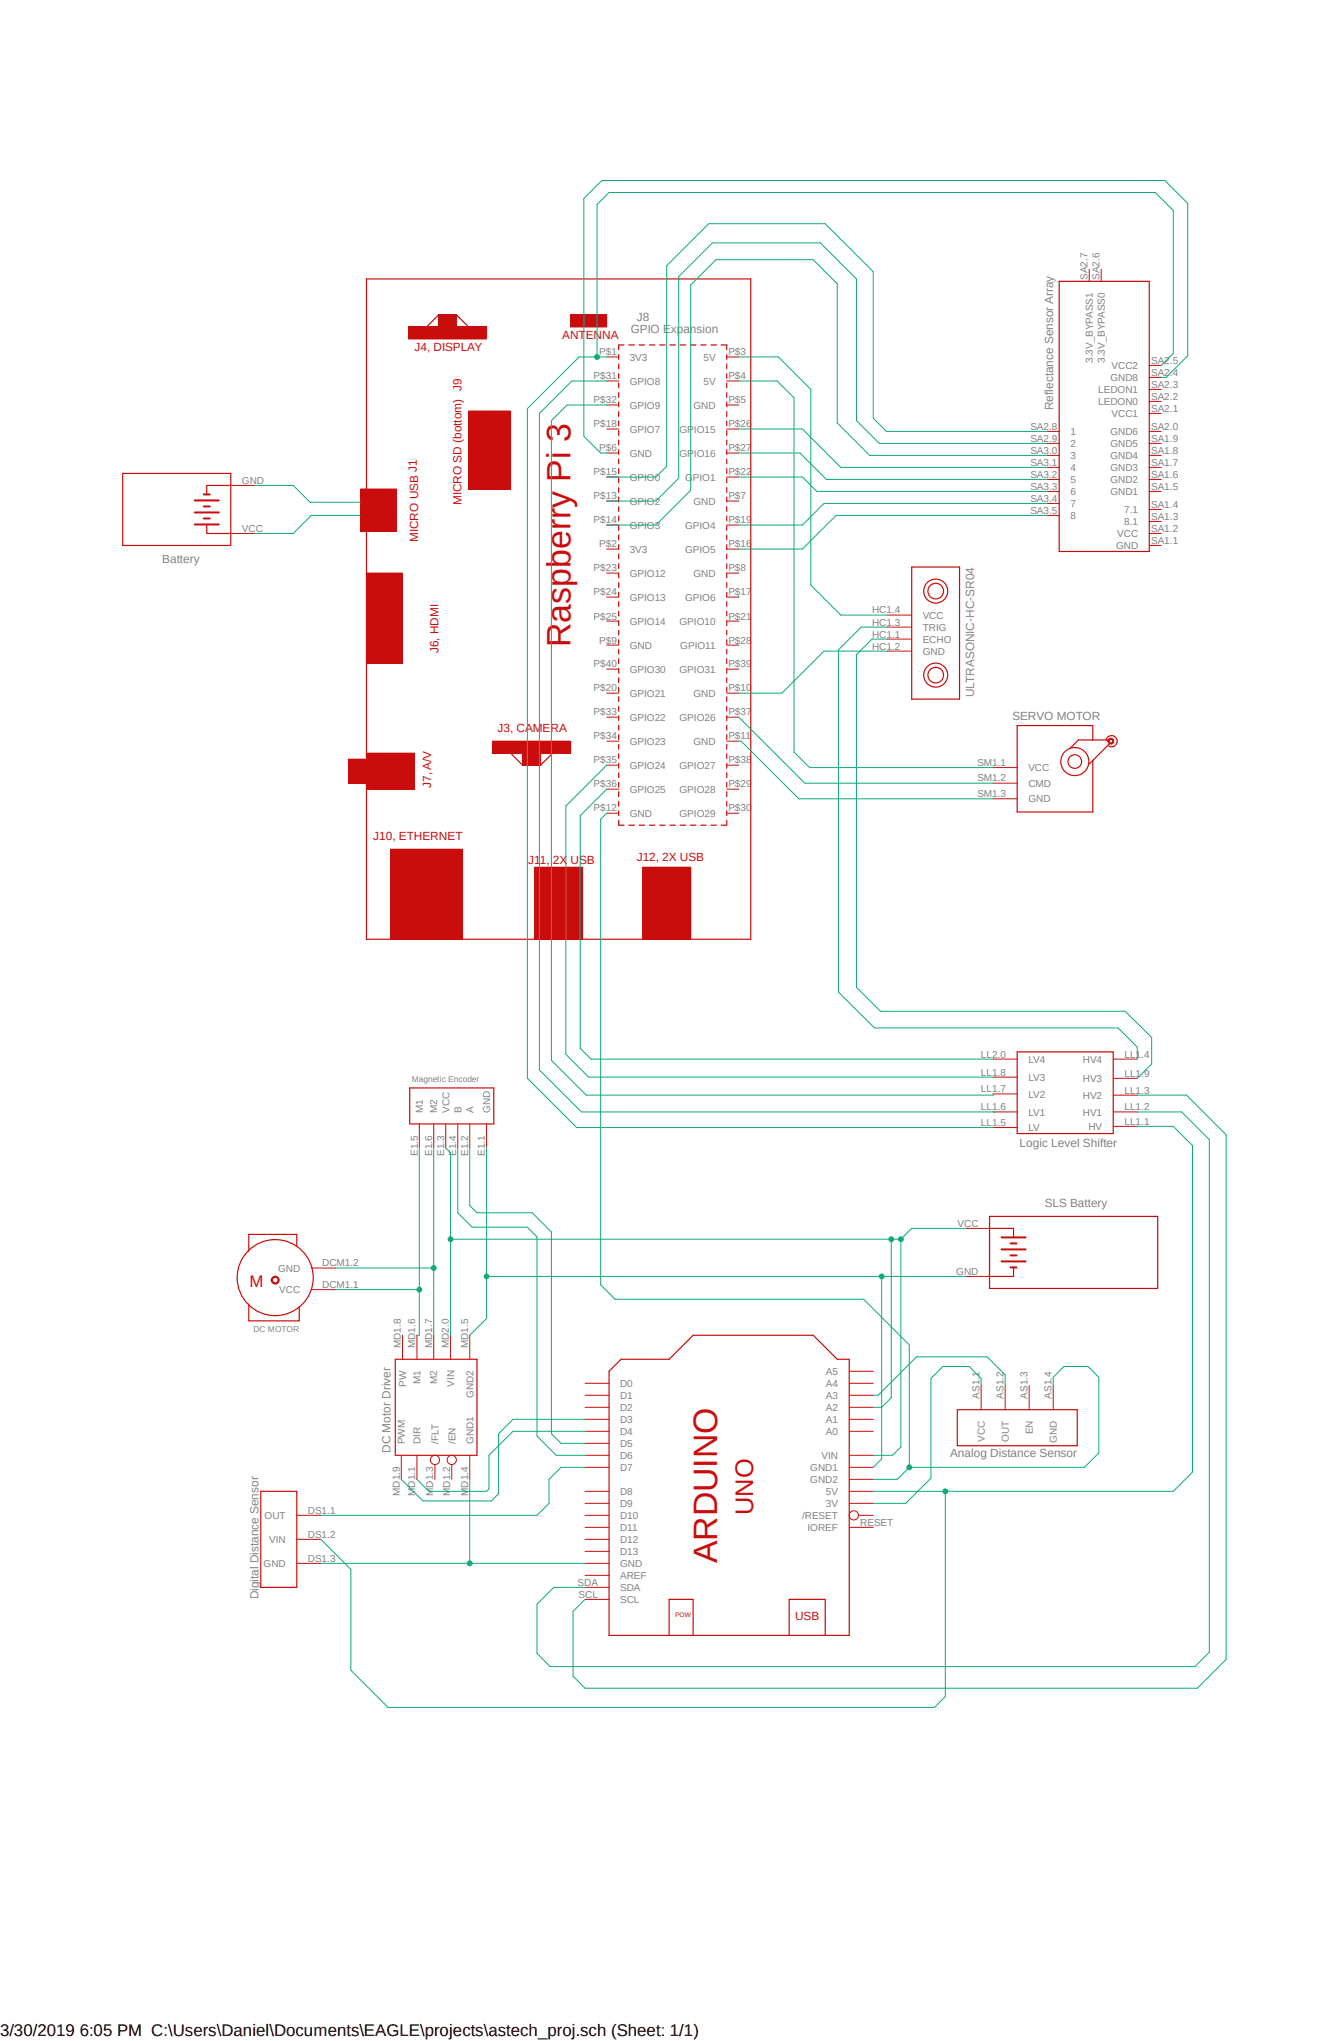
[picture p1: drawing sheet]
<svg xmlns="http://www.w3.org/2000/svg" width="279mm" height="432mm" viewBox="0 0 279 432" stroke-linecap="round" stroke-linejoin="round" font-family="sans-serif">
<path d="M0 38.1l279.4 242.1M279.4 119.3l-279.4 242.1" fill="none" stroke="#fff" stroke-width=".21"/>
<g fill="none" stroke="#c90d0c" stroke-width=".25">
<path d="M86.7 230.2h17.7v7.6h-17.7zM215.1 222.5h20.4v17.3h-20.4zM52.6 275.9v3.5h10.7v-3M62.8 263.7v-2.5h-10.2v3.5M83.6 287.6h17.3v20.3h-17.3zM128.8 290.1l2.6-2.5h10.1l5.1-5.1h25.4l5.1 5.1h2.5v58.4h-50.8zM202.5 298.2h25.3v7.7h-25.3zM55.2 315.5h7.6v20.3h-7.6zM141.5 346v-7.6h5.1v7.6M166.9 346v-7.6h7.6v7.6"/>
<circle cx="58.2" cy="270.3" r="8"/>
</g>
<g fill="none" stroke="#c90d0c" stroke-width=".21">
<path d="M88.7 237.8v5.1M91.7 237.8v5.1M94.3 237.8v5.1M96.8 237.8v5.1M99.4 237.8v5.1M102.9 237.8v5.1M210.1 227.9h5M210.1 231.4h5M210.1 235.2h5M210.1 238.5h5M210.1 224.1h5M235.5 235.2h5"/>
<path d="M235.5 224.1h5M235.5 228.1h5M235.5 231.7h5M235.5 238.3h5M85.1 282.5v5.1M88.2 282.5v5.1M91.7 282.5v5.1M95.3 282.5v5.1M99.4 282.5v5.1M123.7 292.7h5.1M123.7 295.2h5.1M123.7 297.7h5.1"/>
<path d="M179.6 292.7h5.1M179.6 295.2h5.1M179.6 297.7h5.1M179.6 290.1h5.1M207.5 293.2v5M212.6 293.2v5M217.7 293.2v5M222.8 293.2v5M84.9 307.9v5.1M88.2 307.9v5.1M92 309.9v3.1M95.5 309.9v3.1"/>
<path d="M99.4 307.9v5.1M123.7 300.3h5.1M123.7 302.8h5.1M123.7 305.4h5.1M123.7 307.9h5.1M123.7 310.4h5.1M123.7 315.5h5.1M123.7 318.1h5.1M179.6 300.3h5.1M179.6 302.8h5.1M179.6 307.9h5.1M179.6 310.4h5.1"/>
<path d="M179.6 315.5h5.1M179.6 318.1h5.1M179.6 313h5.1M62.8 320.6h5.1M62.8 325.7h5.1M62.8 330.8h5.1M123.7 320.6h5.1M123.7 325.7h5.1M123.7 330.8h5.1M123.7 323.1h5.1M123.7 328.2h5.1M123.7 333.3h5.1"/>
<path d="M123.7 335.8h5.1M123.7 338.4h5.1M179.6 323.1h5.1M181.6 320.6h3.1"/>
<circle cx="92" cy="308.9" r=".98"/>
<circle cx="95.5" cy="308.9" r=".98"/>
<circle cx="180.6" cy="320.6" r=".98"/>
</g>
<path d="M57.7 270.2a.84 .84 0 0 1 1.3 .3 .84 .84 0 0 1-.6 1.2 .84 .84 0 0 1-1-.9h.2a.59 .59 0 0 1 .8-.6 .59 .59 0 0 1 .3 .9 .59 .59 0 0 1-1 0l-.1-.3h-.2z" fill-rule="evenodd" fill="#c90d0c"/>
<g fill="none" stroke="#c90d0c" stroke-width=".21">
<path d="M128.3 75.5h2.6M153.7 75.5h2.6M128.3 80.6h2.6M128.3 85.7h2.6M128.3 95.8h2.6M128.3 90.8h2.6M153.7 80.6h2.6M153.7 85.7h2.6M153.7 95.8h2.6M153.7 90.8h2.6M128.3 106h2.6M128.3 111.1h2.6"/>
<path d="M128.3 100.9h2.6M128.3 116.2h2.6M153.7 106h2.6M153.7 111.1h2.6M153.7 100.9h2.6M153.7 116.2h2.6M128.3 131.4h2.6M128.3 136.5h2.6M128.3 121.2h2.6M128.3 126.3h2.6M153.7 131.4h2.6M153.7 136.5h2.6"/>
<path d="M153.7 121.2h2.6M153.7 126.3h2.6M128.3 151.7h2.6M128.3 156.8h2.6M128.3 146.6h2.6M128.3 141.6h2.6M153.7 151.7h2.6M153.7 156.8h2.6M153.7 146.6h2.6M153.7 141.6h2.6M128.3 167h2.6M128.3 161.9h2.6"/>
<path d="M128.3 172h2.6M153.7 167h2.6M153.7 161.9h2.6M153.7 172h2.6M57.7 270.2a.84 .84 0 0 1 1.3 .3 .84 .84 0 0 1-.6 1.2 .84 .84 0 0 1-1-.9h.2a.59 .59 0 0 1 .8-.6 .59 .59 0 0 1 .3 .9 .59 .59 0 0 1-1 0l-.1-.3h-.2zM65.8 272.8h5.1M65.8 268.3h5.1"/>
</g>
<g fill="none" stroke="#c90d0c" stroke-width=".25">
<path d="M77.5 59h81.3v139.7h-81.3zM130.9 75v1M130.9 77v1M130.9 79v1.1M132 73h-1.1v1M133 73h1.2M135.2 73h1.2M137.4 73h1.1M139.5 73h1.2M141.7 73h1.2M143.8 73h1.2M146 73h1.2"/>
<path d="M148.2 73h1.2M150.4 73h1.2M152.5 73h1.2v1M153.7 75v1M153.7 77v1M153.7 79v1.1M130.9 81v1M130.9 83.1v1M130.9 85v1.1M130.9 87.1v1M130.9 89.1v1M130.9 91.1v1"/>
<path d="M130.9 93.1v1M130.9 95.1v1M130.9 97.1v1M130.9 99.1v1.1M153.7 81v1M153.7 83.1v1M153.7 85v1.1M153.7 87.1v1M153.7 89.1v1M153.7 91.1v1M153.7 93.1v1M153.7 95.1v1"/>
<path d="M153.7 97.1v1M153.7 99.1v1.1M130.9 101.1v1.1M130.9 103.2v1M130.9 105.2v1M130.9 107.2v1M130.9 109.2v1M130.9 111.2v1M130.9 113.2v1M130.9 115.2v1M130.9 117.2v1M130.9 119.3v1"/>
<path d="M153.7 101.1v1.1M153.7 103.2v1M153.7 105.2v1M153.7 107.2v1M153.7 109.2v1M153.7 111.2v1M153.7 113.2v1M153.7 115.2v1M153.7 117.2v1M153.7 119.3v1M130.9 121.2v1.1M130.9 123.3v1"/>
<path d="M130.9 125.3v1M130.9 127.3v1M130.9 129.3v1M130.9 131.3v1M130.9 133.3v1M130.9 135.3v1.1M130.9 137.4v.9M130.9 139.4v1M153.7 121.2v1.1M153.7 123.3v1M153.7 125.3v1M153.7 127.3v1"/>
<path d="M153.7 129.3v1M153.7 131.3v1M153.7 133.3v1M153.7 135.3v1.1M153.7 137.4v.9M153.7 139.4v1M130.9 141.4v1M130.9 143.4v1M130.9 145.4v1M130.9 147.4v1M130.9 149.4v1.1M130.9 151.4v1"/>
<path d="M130.9 153.5v1M130.9 155.4v1.1M130.9 157.5v1M130.9 159.5v1M153.7 141.4v1M153.7 143.4v1M153.7 145.4v1M153.7 147.4v1M153.7 149.4v1.1M153.7 151.4v1M153.7 153.5v1M153.7 155.4v1.1"/>
<path d="M153.7 157.5v1M153.7 159.5v1M130.9 173.6v1h1.1M130.9 161.5v1M130.9 163.5v1M130.9 165.5v1M130.9 167.5v1M130.9 169.5v1.1M130.9 171.5v1.1M133 174.6h1.2M135.2 174.6h1.2M137.4 174.6h1.1"/>
<path d="M139.5 174.6h1.2M141.7 174.6h1.2M143.8 174.6h1.2M146 174.6h1.2M148.2 174.6h1.2M150.4 174.6h1.2M153.7 161.5v1M153.7 163.5v1M153.7 165.5v1M153.7 167.5v1M153.7 169.5v1.1M153.7 171.5v1.1"/>
<path d="M153.7 173.6v1h-1.2"/>
</g>
<path d="M120.7 66.6h7.6v2.6h-7.6z" fill-rule="evenodd" fill="#c90d0c"/>
<path d="M120.7 66.6h7.6v2.6h-7.6z" fill="none" stroke="#c90d0c" stroke-width=".21"/>
<path d="M135.9 183.5h10.2v15.2h-10.2z" fill-rule="evenodd" fill="#c90d0c"/>
<path d="M135.9 183.5h10.2v15.2h-10.2z" fill="none" stroke="#c90d0c" stroke-width=".21"/>
<path d="M113.1 183.5h10.1v15.2h-10.1z" fill-rule="evenodd" fill="#c90d0c"/>
<path d="M113.1 183.5h10.1v15.2h-10.1z" fill="none" stroke="#c90d0c" stroke-width=".21"/>
<path d="M82.6 179.7h15.2v19h-15.2z" fill-rule="evenodd" fill="#c90d0c"/>
<path d="M82.6 179.7h15.2v19h-15.2z" fill="none" stroke="#c90d0c" stroke-width=".21"/>
<path d="M77.5 159.3h10.2v7.7h-10.2z" fill-rule="evenodd" fill="#c90d0c"/>
<path d="M77.5 159.3h10.2v7.7h-10.2z" fill="none" stroke="#c90d0c" stroke-width=".21"/>
<path d="M73.7 160.6h3.8v5.1h-3.8z" fill-rule="evenodd" fill="#c90d0c"/>
<path d="M73.7 160.6h3.8v5.1h-3.8z" fill="none" stroke="#c90d0c" stroke-width=".21"/>
<path d="M77.5 121.2h7.6v19.1h-7.6z" fill-rule="evenodd" fill="#c90d0c"/>
<path d="M77.5 121.2h7.6v19.1h-7.6z" fill="none" stroke="#c90d0c" stroke-width=".21"/>
<path d="M104.2 156.8h16.5v2.5h-16.5z" fill-rule="evenodd" fill="#c90d0c"/>
<path d="M104.2 156.8h16.5v2.5h-16.5z" fill="none" stroke="#c90d0c" stroke-width=".21"/>
<path d="M108 159.3l2.5 2.6h3.8l2.6-2.6" fill="none" stroke="#c90d0c" stroke-width=".25"/>
<path d="M110.5 159.3h3.8v2.6h-3.8z" fill-rule="evenodd" fill="#c90d0c"/>
<path d="M110.5 159.3h3.8v2.6h-3.8z" fill="none" stroke="#c90d0c" stroke-width=".21"/>
<path d="M99.1 87h8.9v16.5h-8.9z" fill-rule="evenodd" fill="#c90d0c"/>
<path d="M99.1 87h8.9v16.5h-8.9z" fill="none" stroke="#c90d0c" stroke-width=".21"/>
<path d="M76.2 103.5h7.7v8.9h-7.7z" fill-rule="evenodd" fill="#c90d0c"/>
<path d="M76.2 103.5h7.7v8.9h-7.7z" fill="none" stroke="#c90d0c" stroke-width=".21"/>
<path d="M86.4 69.2h16.5v2.5h-16.5z" fill-rule="evenodd" fill="#c90d0c"/>
<path d="M86.4 69.2h16.5v2.5h-16.5z" fill="none" stroke="#c90d0c" stroke-width=".21"/>
<path d="M90.2 69.2l2.6-2.6h3.8l2.5 2.6" fill="none" stroke="#c90d0c" stroke-width=".25"/>
<path d="M92.8 66.6h3.8v2.6h-3.8z" fill-rule="evenodd" fill="#c90d0c"/>
<g fill="none" stroke="#c90d0c" stroke-width=".21">
<path d="M230.4 57v2.5M232.9 57v2.5M92.8 66.6h3.8v2.6h-3.8zM243.1 79.8h2.5M243.1 77.3h2.5M221.5 98.9h2.5M221.5 96.4h2.5M221.5 93.8h2.5M221.5 91.3h2.5M243.1 98.9h2.5M243.1 96.4h2.5M243.1 93.8h2.5"/>
<path d="M243.1 91.3h2.5M243.1 87.5h2.5M243.1 84.9h2.5M243.1 82.4h2.5M221.5 104h2.5M221.5 101.4h2.5M221.5 106.5h2.5M221.5 109.1h2.5M243.1 115.4h2.5M243.1 112.9h2.5M243.1 110.3h2.5M243.1 107.8h2.5"/>
<path d="M243.1 104h2.5M243.1 101.4h2.5"/>
</g>
<g fill="none" stroke="#c90d0c" stroke-width=".25">
<path d="M224 59.5h19.1v57.2h-19.1zM215.1 153.5v18.3h16"/>
<circle cx="227.3" cy="161.1" r="2.97"/>
<circle cx="227.3" cy="161.1" r="1.44"/>
</g>
<path d="M234.4 156.5a.64 .64 0 0 1 1-.1 .64 .64 0 0 1-.2 1 .64 .64 0 0 1-.9-.6h.3a.39 .39 0 0 1 .3-.4 .39 .39 0 0 1 .4 .2 .39 .39 0 0 1-.1 .4 .39 .39 0 0 1-.4 .1l-.2-.3h-.3z" fill-rule="evenodd" fill="#c90d0c"/>
<path d="M48.8 112.9h5.1M48.8 102.7h5.1M187.7 130.1h5.1M187.7 132.7h5.1M187.7 135.2h5.1M187.7 137.8h5.1M234.4 156.5a.64 .64 0 0 1 1-.1 .64 .64 0 0 1-.2 1 .64 .64 0 0 1-.9-.6h.3a.39 .39 0 0 1 .3-.4 .39 .39 0 0 1 .4 .2 .39 .39 0 0 1-.1 .4 .39 .39 0 0 1-.4 .1l-.2-.3h-.3zM210.1 162.4h5M210.1 165.7h5M210.1 169h5M204.2 259.9h5.1M204.2 270h5.1" fill="none" stroke="#c90d0c" stroke-width=".21"/>
<g fill="none" stroke="#c90d0c" stroke-width=".25">
<path d="M26 100.2h22.8v15.2h-22.8zM43.7 111.1v1.8h5.1M49.1 102.7h-5.4v1.8M192.8 120h10.1v27.9h-10.1zM215.1 153.5h16v3M233.9 156.5a1.2 1.2 0 0 1 1.6-.8 1.2 1.2 0 0 1 .7 1.7 1.2 1.2 0 0 1-1.8 .4M234.4 156.5h-6.3l-1.8 1.8M234.7 157.3l-4.3 4.3M231.1 160.9v10.9M209.3 257.3h35.6v15.3h-35.6zM209.3 259.9h5.1v1.8M214.4 268.3v1.7h-5.4"/>
<circle cx="197.9" cy="125.1" r="1.66"/>
<circle cx="197.9" cy="125.1" r="2.54"/>
<circle cx="197.9" cy="142.8" r="1.66"/>
<circle cx="197.9" cy="142.8" r="2.54"/>
</g>
<path d="M41.2 105.9h5.1M41.2 111h5.1M41.2 108.4h5.1M43.1 109.7h1.3M43.1 107.1h1.3M43.1 104.6h1.3M211.8 266.9h5.1M211.8 261.8h5.1M211.8 264.3h5.1M213.7 263.1h1.3M213.7 265.6h1.3M213.7 268.1h1.3" fill="none" stroke="#c90d0c" stroke-width=".42"/>
<path d="M88.7 242.9v39.6h-.5M70.9 272.8h17.8" fill="none" stroke="#0dab76" stroke-width=".21"/>
<circle cx="88.7" cy="272.8" r=".51" fill="#0dab76"/>
<g fill="none" stroke="#0dab76" stroke-width=".21">
<path d="M102.9 242.9v36l-3.5 3.6M186.5 270h17.7"/>
<circle cx="88.7" cy="272.8" r=".51"/>
</g>
<circle cx="102.9" cy="270" r=".51" fill="#0dab76"/>
<g fill="none" stroke="#0dab76" stroke-width=".21">
<path d="M102.9 270h83.6v38.7l-1.8 1.7"/>
<circle cx="102.9" cy="270" r=".51"/>
</g>
<circle cx="186.5" cy="270" r=".51" fill="#0dab76"/>
<g fill="none" stroke="#0dab76" stroke-width=".21">
<path d="M99.4 313v17.8M123.7 300.3h-15.2l-3 3v12.7l-1.6 1.5h-14.4l-4.6-4.5M123.7 302.8h-15.2l-5.1 5.1v7.1l-.5 .5h-12.2l-2.5-2.5M67.9 330.8h55.8"/>
<circle cx="186.5" cy="270" r=".51"/>
</g>
<circle cx="99.4" cy="330.8" r=".51" fill="#0dab76"/>
<g fill="none" stroke="#0dab76" stroke-width=".21">
<path d="M156.3 126.1v.2M156.3 151.7l13.9 14h39.9M91.7 245.9v36.6M70.9 268.3h20.8M123.7 310.4h-5l-2.6 2.6v5.1l-2.5 2.5h-45.7"/>
<circle cx="99.4" cy="330.8" r=".51"/>
</g>
<circle cx="91.7" cy="268.3" r=".51" fill="#0dab76"/>
<g fill="none" stroke="#0dab76" stroke-width=".21">
<path d="M240.5 238.3h7.7l4 4.1v69l-4 4.1h-63.5M91.7 242.9v3M199.9 315.5v43.4l-2.2 2.3h-115.6l-7.9-7.8v-21.4l-6.3-6.3"/>
<circle cx="91.7" cy="268.3" r=".51"/>
</g>
<circle cx="199.9" cy="315.5" r=".51" fill="#0dab76"/>
<g fill="none" stroke="#0dab76" stroke-width=".21">
<path d="M156.3 95.8h12.9l5.6 5.6h46.7M156.3 90.8h13.4l8.1 8.1h43.7M221.5 96.4h-37.6l-6.8-6.9v-29.5l-5.1-5.1h-20.6l-5.3 5.4v43.4l-7.4 7.4h-10.4M221.5 91.3h-34l-2.8-2.8v-31l-10.2-10.2h-24.6l-8.9 8.9v42.4l-2.3 2.3h-10.4M221.5 93.8h-35.5l-4.9-4.8v-30l-7.6-7.6h-22.8l-7.1 7.1v42.7l-4.9 4.8h-10.4M156.3 100.9h13.4l3.1 3.1h48.7M221.5 109.1h-44.7l-7.1 7.1h-13.4M221.5 106.5h-47.2l-4.6 4.6h-13.4M128.3 172l-1.3 1.3v98.5l3.1 3.1h52.6l9.6 9.6v25.9M96.8 242.9v13.7l3.1 3h11.6l2.1 2.1v42.1l4 4.1h6.1M99.4 242.9v12.2l1.5 1.5h11.7l4 4v42.7l2.1 2.1h5M222.8 293.2v-1.8l2.2-2.3h5.1l2.3 2.3v16l-3 3h-37.1"/>
<path d="M192.3 310.4l-2.5 2.6h-5.1"/>
<circle cx="199.9" cy="315.5" r=".51"/>
</g>
<circle cx="192.3" cy="310.4" r=".51" fill="#0dab76"/>
<g fill="none" stroke="#0dab76" stroke-width=".21">
<path d="M126.3 75.5v-32.2l2.5-2.6h115.5l3.9 3.8v30.3l-2.6 2.5M128.3 75.5h-5.8l-11 10.9v141.7l10.5 10.4h88.1"/>
<circle cx="192.3" cy="310.4" r=".51"/>
</g>
<circle cx="126.3" cy="75.5" r=".51" fill="#0dab76"/>
<g fill="none" stroke="#0dab76" stroke-width=".21">
<path d="M156.3 75.5h8.3l6.9 6.9v41.4l6.3 6.3h9.9M245.6 79.8h1l4.6-4.5v-32.3l-4.8-4.8h-119.1l-3.8 3.8v50.3l3.5 3.5h1.3M128.3 80.6h-7.4l-6.8 6.9v138.9l8.9 8.8h87.6M128.3 85.7h-8.4l-3.3 3.3v135.3l7.4 7.4h86.1v-.3M156.3 80.6h8.1l3.5 3.6v74.9l3.3 3.3h38.9M187.7 132.7h-5.5l-4.9 4.8v72.4l7.7 7.6h51.5l4 4v2.6M187.7 135.2h-3.3l-3.3 3.3v70.4l5.1 5.1h51.8l5.6 5.5v5.6l-3.1 3M187.7 137.8h-13.4l-8.9 8.8h-9.1M156.3 156.8h.5l12.2 12.2h41.1M128.3 161.9l-8.6 8.6v52.6l4.8 4.8h85.6M128.3 167l-5.6 5.6v49.2l2.3 2.3h85.1M240.5 235.2h9.4l5.9 5.9v108.4l-3.1 3.1h-136.3l-2.8-2.8v-10.4l3.5-3.6h6.6"/>
<path d="M240.5 231.7h10.5l8.3 8.4v111l-6.1 6.1h-129.5l-2.5-2.6v-13.7l2.5-2.5M94.3 242.9l1 1v38.6M95.3 262.2h93.2M207.5 293.2v-1.6l-2.5-2.5h-5.6l-2.5 2.5v21.1l-5.3 5.4h-6.9M212.6 293.2v-2.3l-3.8-3.8h-15l-8.1 8.1h-1"/>
<circle cx="126.3" cy="75.5" r=".51"/>
</g>
<circle cx="95.3" cy="262.2" r=".51" fill="#0dab76"/>
<g fill="none" stroke="#0dab76" stroke-width=".21">
<path d="M204.2 259.9h-11.4l-2.3 2.3M190.5 262.2h-2v33.5l-2 2h-1.8M190.5 262.2v43.9l-1.7 1.8h-4.1"/>
<circle cx="95.3" cy="262.2" r=".51"/>
</g>
<circle cx="190.5" cy="262.2" r=".51" fill="#0dab76"/>
<circle cx="190.5" cy="262.2" r=".51" fill="none" stroke="#0dab76" stroke-width=".21"/>
<circle cx="188.5" cy="262.2" r=".51" fill="#0dab76"/>
<g fill="none" stroke="#0dab76" stroke-width=".21">
<path d="M53.9 102.7h8.1l3.6 3.6h10.6M76.2 109.1h-10.4l-3.8 3.8h-8.1"/>
<circle cx="188.5" cy="262.2" r=".51"/>
</g>
<g font-size="7.2" fill="#c90d0c">
<text x="120.7" y="136.9" transform="rotate(-90 120.7 136.9)">Raspberry Pi 3</text>
<text x="151.7" y="330.8" transform="rotate(-90 151.7 330.8)">ARDUINO</text>
</g>
<text font-size="5.4" fill="#c90d0c" x="159.3" y="320.6" transform="rotate(-90 159.3 320.6)">UNO</text>
<text font-size="3.6" fill="#c90d0c" x="52.7" y="272.3">M</text>
<text font-size="3.6" x="0" y="430.8">3/30/2019 6:05 PM C:\Users\Daniel\Documents\EAGLE\projects\astech_proj.sch (Sheet: 1/1)</text>
<g font-size="2.5" fill="#c90d0c">
<text x="118.9" y="71.7">ANTENNA</text>
<text x="87.7" y="74.3">J4, DISPLAY</text>
<text x="97.6" y="106.9" transform="rotate(-90 97.6 106.9)">MICRO SD (bottom) J9</text>
<text x="88.4" y="114.6" transform="rotate(-90 88.4 114.6)">MICRO USB J1</text>
<text x="92.8" y="138.2" transform="rotate(-90 92.8 138.2)">J6, HDMI</text>
<text x="105.2" y="154.8">J3, CAMERA</text>
<text x="91.2" y="166.7" transform="rotate(-90 91.2 166.7)">J7, A/V</text>
<text x="79" y="177.6">J10, ETHERNET</text>
<text x="111.7" y="182.7">J11, 2X USB</text>
<text x="134.7" y="182.2">J12, 2X USB</text>
<text x="168.2" y="342.7">USB</text>
</g>
<g font-size="2.5" fill="#808080">
<text x="133.4" y="70.4">GPIO Expansion</text>
<text x="134.7" y="67.9">J8</text>
<text x="222.8" y="86.8" transform="rotate(-90 222.8 86.8)">Reflectance Sensor Array</text>
<text x="34.3" y="119.1">Battery</text>
<text x="206" y="147.5" transform="rotate(-90 206 147.5)">ULTRASONIC-HC-SR04</text>
<text x="214.1" y="152.2">SERVO MOTOR</text>
<text x="215.6" y="242.6">Logic Level Shifter</text>
<text x="221" y="255.4">SLS Battery</text>
<text x="82.6" y="307.4" transform="rotate(-90 82.6 307.4)">DC Motor Driver</text>
<text x="201" y="308.1">Analog Distance Sensor</text>
<text x="54.7" y="338.4" transform="rotate(-90 54.7 338.4)">Digital Distance Sensor</text>
</g>
<g font-size="2.1" fill="#808080">
<text x="230" y="59.2" transform="rotate(-90 230 59.2)">SA2.7</text>
<text x="232.6" y="59.2" transform="rotate(-90 232.6 59.2)">SA2.6</text>
<text x="126.7" y="75.2">P$1</text>
<text x="133.2" y="76.3">3V3</text>
<text x="148.8" y="76.3">5V</text>
<text x="154.1" y="75.2">P$3</text>
<text x="231.1" y="76.8" transform="rotate(-90 231.1 76.8)">3.3V_BYPASS1</text>
<text x="233.7" y="76.8" transform="rotate(-90 233.7 76.8)">3.3V_BYPASS0</text>
<text x="243.5" y="77">SA2.5</text>
<text x="125.6" y="80.3">P$31</text>
<text x="133.2" y="81.4">GPIO8</text>
<text x="148.8" y="81.4">5V</text>
<text x="154.1" y="80.3">P$4</text>
<text x="232.3" y="83.1">LEDON1</text>
<text x="234.9" y="80.6">GND8</text>
<text x="235.1" y="78.1">VCC2</text>
<text x="243.5" y="79.5">SA2.4</text>
<text x="243.5" y="82">SA2.3</text>
<text x="125.6" y="85.3">P$32</text>
<text x="133.2" y="86.4">GPIO9</text>
<text x="146.7" y="86.4">GND</text>
<text x="154.1" y="85.3">P$5</text>
<text x="232.3" y="85.7">LEDON0</text>
<text x="235.1" y="88.2">VCC1</text>
<text x="243.5" y="87.1">SA2.1</text>
<text x="243.5" y="84.6">SA2.2</text>
<text x="125.6" y="90.4">P$18</text>
<text x="126.7" y="95.5">P$6</text>
<text x="133.2" y="91.5">GPIO7</text>
<text x="143.7" y="91.5">GPIO15</text>
<text x="154.1" y="90.4">P$26</text>
<text x="154.1" y="95.5">P$27</text>
<text x="217.9" y="93.5">SA2.9</text>
<text x="217.9" y="90.9">SA2.8</text>
<text x="226.4" y="94.6">2</text>
<text x="226.4" y="92">1</text>
<text x="234.9" y="94.6">GND5</text>
<text x="234.9" y="92">GND6</text>
<text x="243.5" y="93.5">SA1.9</text>
<text x="243.5" y="90.9">SA2.0</text>
<text x="125.6" y="100.6">P$15</text>
<text x="133.2" y="101.7">GPIO0</text>
<text x="133.2" y="96.6">GND</text>
<text x="143.7" y="96.6">GPIO16</text>
<text x="144.9" y="101.7">GPIO1</text>
<text x="154.1" y="100.6">P$22</text>
<text x="217.9" y="101.1">SA3.2</text>
<text x="217.9" y="98.6">SA3.1</text>
<text x="217.9" y="96">SA3.0</text>
<text x="226.4" y="99.7">4</text>
<text x="226.4" y="97.1">3</text>
<text x="234.9" y="99.7">GND3</text>
<text x="234.9" y="97.1">GND4</text>
<text x="243.5" y="101.1">SA1.6</text>
<text x="243.5" y="98.6">SA1.7</text>
<text x="243.5" y="96">SA1.8</text>
<text x="51.2" y="102.4">GND</text>
<text x="125.6" y="105.7">P$13</text>
<text x="133.2" y="106.8">GPIO2</text>
<text x="146.7" y="106.8">GND</text>
<text x="154.1" y="105.7">P$7</text>
<text x="217.9" y="106.2">SA3.4</text>
<text x="217.9" y="103.6">SA3.3</text>
<text x="226.4" y="107.3">7</text>
<text x="226.4" y="104.7">6</text>
<text x="226.4" y="102.2">5</text>
<text x="234.9" y="104.7">GND1</text>
<text x="234.9" y="102.2">GND2</text>
<text x="243.5" y="107.4">SA1.4</text>
<text x="243.5" y="103.6">SA1.5</text>
<text x="51.2" y="112.5">VCC</text>
<text x="125.6" y="110.7">P$14</text>
<text x="133.2" y="111.8">GPIO3</text>
<text x="144.9" y="111.8">GPIO4</text>
<text x="154.1" y="110.7">P$19</text>
<text x="217.9" y="108.7">SA3.5</text>
<text x="226.4" y="109.8">8</text>
<text x="236.3" y="113.6">VCC</text>
<text x="237.8" y="111.1">8.1</text>
<text x="237.8" y="108.5">7.1</text>
<text x="243.5" y="112.5">SA1.2</text>
<text x="243.5" y="110">SA1.3</text>
<text x="126.7" y="115.8">P$2</text>
<text x="133.2" y="116.9">3V3</text>
<text x="144.9" y="116.9">GPIO5</text>
<text x="154.1" y="115.8">P$16</text>
<text x="236.1" y="116.2">GND</text>
<text x="243.5" y="115.1">SA1.1</text>
<text x="125.6" y="120.9">P$23</text>
<text x="125.6" y="126">P$24</text>
<text x="133.2" y="122">GPIO12</text>
<text x="146.7" y="122">GND</text>
<text x="154.1" y="120.9">P$8</text>
<text x="154.1" y="126">P$17</text>
<text x="125.6" y="131.1">P$25</text>
<text x="133.2" y="127.1">GPIO13</text>
<text x="144.9" y="127.1">GPIO6</text>
<text x="154.1" y="131.1">P$21</text>
<text x="184.4" y="129.8">HC1.4</text>
<text x="195.2" y="130.9">VCC</text>
<text x="126.7" y="136.1">P$9</text>
<text x="133.2" y="132.2">GPIO14</text>
<text x="133.2" y="137.2">GND</text>
<text x="143.7" y="132.2">GPIO10</text>
<text x="143.9" y="137.2">GPIO11</text>
<text x="154.1" y="136.1">P$28</text>
<text x="184.4" y="132.3">HC1.3</text>
<text x="184.4" y="134.9">HC1.1</text>
<text x="184.4" y="137.4">HC1.2</text>
<text x="195.2" y="133.4">TRIG</text>
<text x="195.2" y="136">ECHO</text>
<text x="125.6" y="141.2">P$40</text>
<text x="133.2" y="142.3">GPIO30</text>
<text x="143.7" y="142.3">GPIO31</text>
<text x="154.1" y="141.2">P$39</text>
<text x="195.2" y="138.5">GND</text>
<text x="125.6" y="146.3">P$20</text>
<text x="133.2" y="147.4">GPIO21</text>
<text x="146.7" y="147.4">GND</text>
<text x="154.1" y="146.3">P$10</text>
<text x="125.6" y="151.3">P$33</text>
<text x="133.2" y="152.5">GPIO22</text>
<text x="143.7" y="152.5">GPIO26</text>
<text x="154.1" y="151.3">P$37</text>
<text x="125.6" y="156.4">P$34</text>
<text x="125.6" y="161.5">P$35</text>
<text x="133.2" y="157.6">GPIO23</text>
<text x="146.7" y="157.6">GND</text>
<text x="154.1" y="161.5">P$38</text>
<text x="154.1" y="156.4">P$11</text>
<text x="125.6" y="166.6">P$36</text>
<text x="133.2" y="162.6">GPIO24</text>
<text x="133.2" y="167.7">GPIO25</text>
<text x="143.7" y="167.7">GPIO28</text>
<text x="143.7" y="162.6">GPIO27</text>
<text x="154.1" y="166.6">P$29</text>
<text x="206.7" y="162">SM1.1</text>
<text x="206.7" y="165.3">SM1.2</text>
<text x="217.5" y="163.2">VCC</text>
<text x="217.5" y="166.5">CMD</text>
<text x="125.6" y="171.7">P$12</text>
<text x="133.2" y="172.8">GND</text>
<text x="143.7" y="172.8">GPIO29</text>
<text x="154.1" y="171.7">P$30</text>
<text x="206.7" y="168.6">SM1.3</text>
<text x="217.5" y="169.8">GND</text>
<text x="207.5" y="227.5">LL1.8</text>
<text x="207.5" y="223.7">LL2.0</text>
<text x="217.5" y="224.8">LV4</text>
<text x="229" y="224.8">HV4</text>
<text x="237.8" y="223.7">LL1.4</text>
<text x="237.8" y="227.8">LL1.9</text>
<text x="207.5" y="231.1">LL1.7</text>
<text x="217.5" y="228.6">LV3</text>
<text x="217.5" y="232.2">LV2</text>
<text x="229" y="228.9">HV3</text>
<text x="229" y="232.5">HV2</text>
<text x="237.8" y="231.4">LL1.3</text>
<text x="89.4" y="235.5" transform="rotate(-90 89.4 235.5)">M1</text>
<text x="92.5" y="235.5" transform="rotate(-90 92.5 235.5)">M2</text>
<text x="95" y="235.5" transform="rotate(-90 95 235.5)">VCC</text>
<text x="97.6" y="235.5" transform="rotate(-90 97.6 235.5)">B</text>
<text x="100.1" y="235.5" transform="rotate(-90 100.1 235.5)">A</text>
<text x="103.7" y="235.5" transform="rotate(-90 103.7 235.5)">GND</text>
<text x="207.5" y="234.9">LL1.6</text>
<text x="207.5" y="238.2">LL1.5</text>
<text x="217.5" y="236">LV1</text>
<text x="217.5" y="239.3">LV</text>
<text x="229" y="236">HV1</text>
<text x="230.2" y="239.1">HV</text>
<text x="237.8" y="234.9">LL1.2</text>
<text x="237.8" y="238">LL1.1</text>
<text x="88.3" y="244.5" transform="rotate(-90 88.3 244.5)">E1.5</text>
<text x="91.4" y="244.5" transform="rotate(-90 91.4 244.5)">E1.6</text>
<text x="93.9" y="244.5" transform="rotate(-90 93.9 244.5)">E1.3</text>
<text x="96.5" y="244.5" transform="rotate(-90 96.5 244.5)">E1.4</text>
<text x="99" y="244.5" transform="rotate(-90 99 244.5)">E1.2</text>
<text x="102.6" y="244.5" transform="rotate(-90 102.6 244.5)">E1.1</text>
<text x="202.5" y="259.5">VCC</text>
<text x="58.8" y="269">GND</text>
<text x="68.2" y="267.9">DCM1.2</text>
<text x="202.3" y="269.7">GND</text>
<text x="59.1" y="273.6">VCC</text>
<text x="68.2" y="272.5">DCM1.1</text>
<text x="84.8" y="285.2" transform="rotate(-90 84.8 285.2)">MD1.8</text>
<text x="87.8" y="285.2" transform="rotate(-90 87.8 285.2)">MD1.6</text>
<text x="91.4" y="285.2" transform="rotate(-90 91.4 285.2)">MD1.7</text>
<text x="95" y="285.2" transform="rotate(-90 95 285.2)">MD2.0</text>
<text x="99" y="285.2" transform="rotate(-90 99 285.2)">MD1.5</text>
<text x="85.9" y="293.4" transform="rotate(-90 85.9 293.4)">PW</text>
<text x="88.9" y="292.8" transform="rotate(-90 88.9 292.8)">M1</text>
<text x="92.5" y="292.8" transform="rotate(-90 92.5 292.8)">M2</text>
<text x="96.1" y="293.4" transform="rotate(-90 96.1 293.4)">VIN</text>
<text x="131.1" y="293.4">D0</text>
<text x="174.7" y="290.9">A5</text>
<text x="174.7" y="293.4">A4</text>
<text x="100.1" y="295.8" transform="rotate(-90 100.1 295.8)">GND2</text>
<text x="131.1" y="296">D1</text>
<text x="131.1" y="298.5">D2</text>
<text x="174.7" y="296">A3</text>
<text x="174.7" y="298.5">A2</text>
<text x="207.2" y="295.9" transform="rotate(-90 207.2 295.9)">AS1.1</text>
<text x="212.3" y="295.9" transform="rotate(-90 212.3 295.9)">AS1.2</text>
<text x="217.3" y="295.9" transform="rotate(-90 217.3 295.9)">AS1.3</text>
<text x="222.4" y="295.9" transform="rotate(-90 222.4 295.9)">AS1.4</text>
<text x="85.6" y="305.6" transform="rotate(-90 85.6 305.6)">PWM</text>
<text x="88.9" y="305.6" transform="rotate(-90 88.9 305.6)">DIR</text>
<text x="92.8" y="305.6" transform="rotate(-90 92.8 305.6)">/FLT</text>
<text x="96.3" y="305.6" transform="rotate(-90 96.3 305.6)">/EN</text>
<text x="100.1" y="305.6" transform="rotate(-90 100.1 305.6)">GND1</text>
<text x="131.1" y="301">D3</text>
<text x="131.1" y="303.6">D4</text>
<text x="174.7" y="301">A1</text>
<text x="174.7" y="303.6">A0</text>
<text x="208.3" y="305" transform="rotate(-90 208.3 305)">VCC</text>
<text x="213.4" y="305.1" transform="rotate(-90 213.4 305.1)">OUT</text>
<text x="218.4" y="303.5" transform="rotate(-90 218.4 303.5)">EN</text>
<text x="223.5" y="305.3" transform="rotate(-90 223.5 305.3)">GND</text>
<text x="131.1" y="306.1">D5</text>
<text x="131.1" y="308.7">D6</text>
<text x="131.1" y="311.2">D7</text>
<text x="171.4" y="311.2">GND1</text>
<text x="173.7" y="308.7">VIN</text>
<text x="84.5" y="316.4" transform="rotate(-90 84.5 316.4)">MD1.9</text>
<text x="87.8" y="316.4" transform="rotate(-90 87.8 316.4)">MD1.1</text>
<text x="91.7" y="316.4" transform="rotate(-90 91.7 316.4)">MD1.3</text>
<text x="95.2" y="316.4" transform="rotate(-90 95.2 316.4)">MD1.2</text>
<text x="99" y="316.4" transform="rotate(-90 99 316.4)">MD1.4</text>
<text x="131.1" y="316.3">D8</text>
<text x="171.4" y="313.7">GND2</text>
<text x="174.7" y="316.3">5V</text>
<text x="56" y="321.4">OUT</text>
<text x="65.1" y="320.3">DS1.1</text>
<text x="131.1" y="318.8">D9</text>
<text x="131.1" y="321.4">D10</text>
<text x="131.1" y="323.9">D11</text>
<text x="169.6" y="321.4">/RESET</text>
<text x="170.8" y="323.9">IOREF</text>
<text x="174.7" y="318.8">3V</text>
<text x="181.9" y="322.8">RESET</text>
<text x="56.9" y="326.4">VIN</text>
<text x="65.1" y="325.3">DS1.2</text>
<text x="131.1" y="326.4">D12</text>
<text x="131.1" y="329">D13</text>
<text x="55.8" y="331.5">GND</text>
<text x="65.1" y="330.4">DS1.3</text>
<text x="122.2" y="335.5">SDA</text>
<text x="131.1" y="331.5">GND</text>
<text x="131.1" y="334.1">AREF</text>
<text x="122.4" y="338">SCL</text>
<text x="131.1" y="336.6">SDA</text>
<text x="131.1" y="339.1">SCL</text>
</g>
<g font-size="1.8" fill="#808080">
<text x="87.1" y="228.9">Magnetic Encoder</text>
<text x="53.6" y="281.7">DC MOTOR</text>
</g>
<text font-size="1.4" fill="#c90d0c" x="142.8" y="342.2">POW</text>
</svg>
